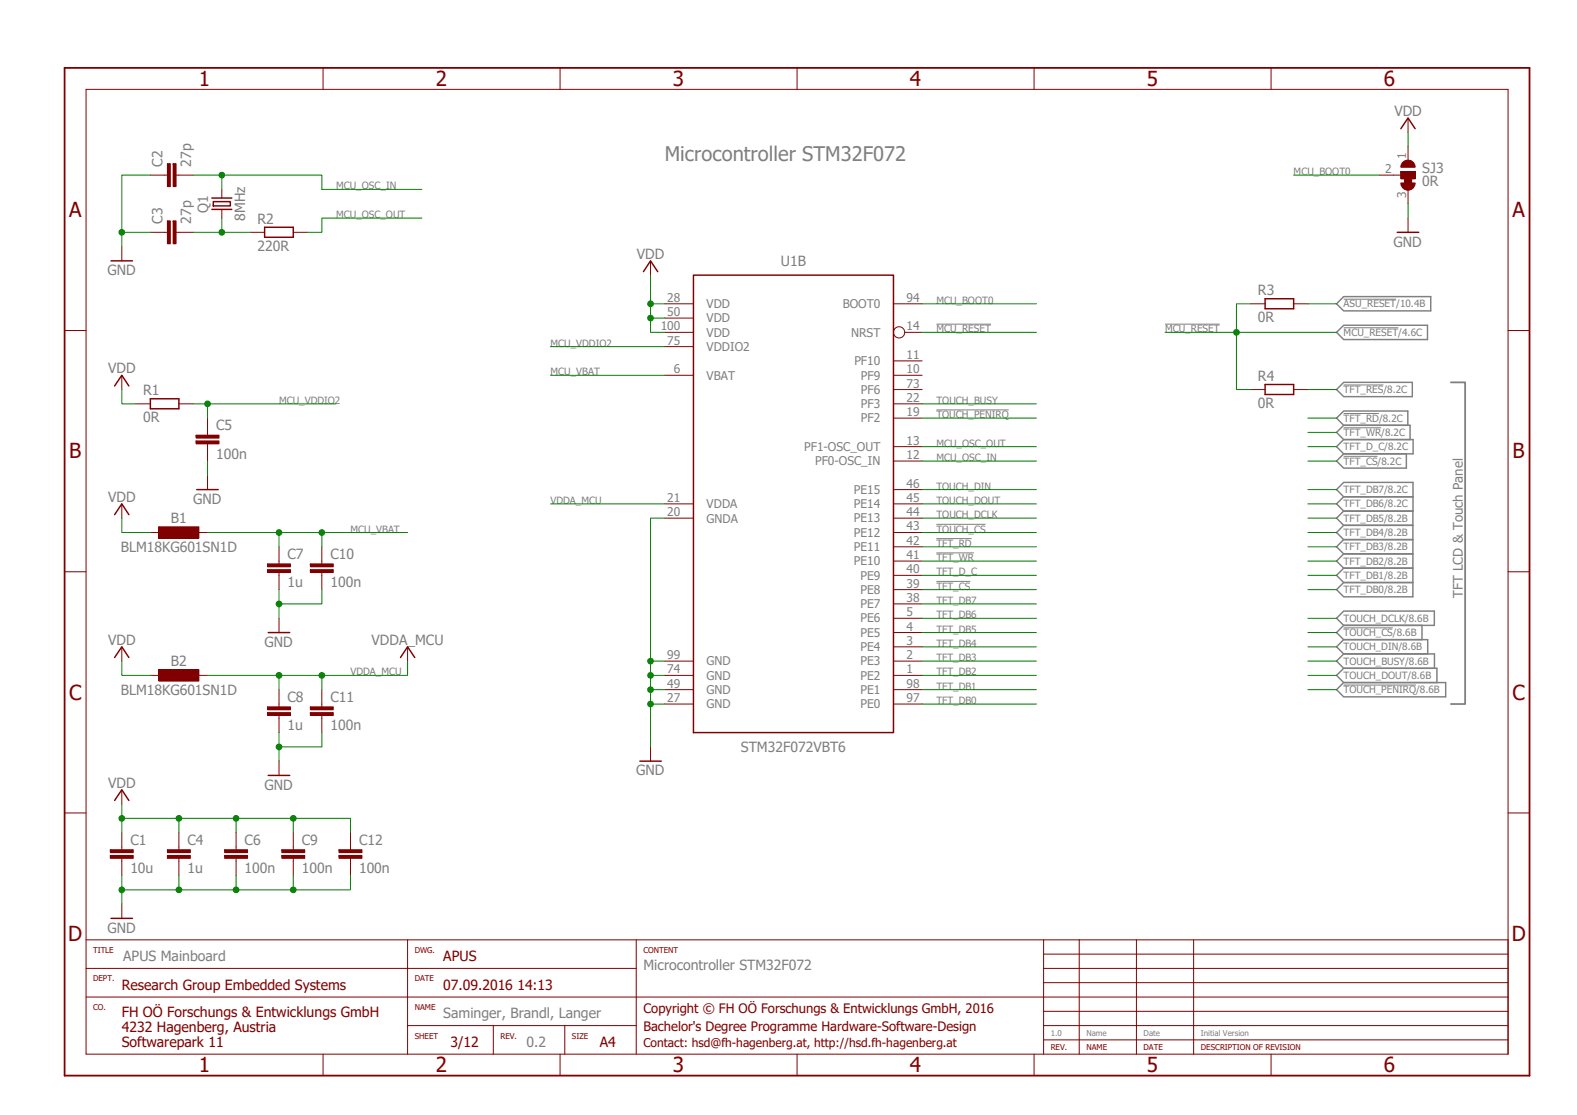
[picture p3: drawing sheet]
<svg xmlns="http://www.w3.org/2000/svg" width="297mm" height="210mm" viewBox="0 0 297 210" stroke-linecap="round" stroke-linejoin="round" font-family="sans-serif">
<path d="M11.6 12.5l276.8 190.6M288.4 12.5l-276.8 190.6" fill="none" stroke="#fff" stroke-width=".19"/>
<path d="M273.3 72h2.7v60.6h-2.7" fill="none" stroke="#808080" stroke-width=".34"/>
<g fill="none" stroke="#808080" stroke-width=".28">
<path d="M253.1 55.9h16.4v2.6h-16.4l-1.3-1.3zM251.8 62.6l1.3-1.3h15.8v2.6h-15.8zM251.8 78.7l1.3-1.3h12.1v2.7h-12.1zM253.1 72h12.9v2.7h-12.9l-1.3-1.3zM251.8 84.1l1.3-1.3h13.1v2.7h-13.1zM251.8 81.4l1.3-1.3h12.5v2.7h-12.5zM253.1 90.8h13v21.6h-13l-1.3-1.4 1.3-1.3h13h-13l-1.3-1.3 1.3-1.4h13h-13l-1.3-1.3 1.3-1.4h13h-13l-1.3-1.3 1.3-1.4h13h-13l-1.3-1.3 1.3-1.4h13h-13l-1.3-1.3 1.3-1.4h13h-13l-1.3-1.3 1.3-1.3h13h-13l-1.3-1.4zM253.1 85.5h11.8v2.7h-11.8l-1.3-1.4zM253.1 115.1h17.1v2.7h-17.1l-1.3-1.4zM253.1 117.8h14.7v2.7h-14.7l-1.3-1.4zM251.8 127.2l1.3-1.3h17.6v2.6h-17.6zM251.8 129.9l1.3-1.4h19.2v2.7h-19.2z"/>
<path d="M253.1 120.5h15.8v2.6h-15.8l-1.3-1.3zM253.1 123.1h17.1v2.8h-17.1l-1.3-1.4z"/>
</g>
<g fill="none" stroke="#808080" stroke-width=".19">
<path d="M253.1 56.3h9.9M176.4 61h10.3M176.4 77.2h13.6M219.5 61h10.2M253.1 61.7h10.3M253.1 77.9h6.6M253.1 72.5h7.5M176.4 98.7h9.2M253.1 85.9h6.4M253.1 80.6h7.1M176.4 109.5h6.4M176.4 104.1h7"/>
<path d="M176.4 101.4h6.6M253.1 118.2h9.3M253.1 129h13.6"/>
</g>
<path d="M20.9 49.1h4.1M49.8 42.8h5.4v1.9h-5.4z" fill="none" stroke="#800000" stroke-width=".28"/>
<path d="M22.9 46.4v2.7M47.2 43.8h2.6M55.2 43.8h2.7M52.6 132.6v.5M52.6 134.7v.6" fill="none" stroke="#800000" stroke-width=".19"/>
<path d="M50.4 134.2h4.3v.5h-4.3z" fill="#800000"/>
<path d="M50.4 134.2h4.3v.5h-4.3zM50.4 134.2h.1" fill="none" stroke="#800000" stroke-width=".19"/>
<path d="M50.4 133.1h4.3v.6h-4.3z" fill="#800000"/>
<path d="M50.4 133.1h4.3v.6h-4.3zM50.4 133.1h.1M52.6 129.9v2.7M52.6 135.3v2.7M60.6 132.6v.5M60.6 134.7v.6" fill="none" stroke="#800000" stroke-width=".19"/>
<path d="M58.5 134.2h4.3v.5h-4.3z" fill="#800000"/>
<path d="M58.5 134.2h4.3v.5h-4.3zM58.5 134.2h.1" fill="none" stroke="#800000" stroke-width=".19"/>
<path d="M58.5 133.1h4.3v.6h-4.3z" fill="#800000"/>
<path d="M52.6 105.7v.5M52.6 107.8v.6M58.5 133.1h4.3v.6h-4.3zM58.5 133.1h.1M60.6 129.9v2.7M60.6 135.3v2.7M52.6 143.3v2.7" fill="none" stroke="#800000" stroke-width=".19"/>
<path d="M50.5 146h4.1" fill="none" stroke="#800000" stroke-width=".28"/>
<path d="M50.4 107.3h4.3v.5h-4.3z" fill="#800000"/>
<path d="M50.4 107.3h4.3v.5h-4.3zM50.4 107.3h.1" fill="none" stroke="#800000" stroke-width=".19"/>
<path d="M50.4 106.2h4.3v.5h-4.3z" fill="#800000"/>
<path d="M50.4 106.2h4.3v.5h-4.3zM50.4 106.2h.1M52.6 103v2.7M52.6 108.4v2.6M60.6 105.7v.5M60.6 107.8v.6" fill="none" stroke="#800000" stroke-width=".19"/>
<path d="M58.5 107.3h4.3v.5h-4.3z" fill="#800000"/>
<path d="M58.5 107.3h4.3v.5h-4.3zM58.5 107.3h.1" fill="none" stroke="#800000" stroke-width=".19"/>
<path d="M58.5 106.2h4.3v.5h-4.3z" fill="#800000"/>
<path d="M22.9 94.9v2.7M52.6 116.4v2.7M58.5 106.2h4.3v.5h-4.3zM58.5 106.2h.1M60.6 103v2.7M60.6 108.4v2.6M22.9 121.8v2.7M22.9 148.7v2.7M22.9 159.5v.5M22.9 161.6v.6M22.9 170.3v2.7" fill="none" stroke="#800000" stroke-width=".19"/>
<path d="M21.6 96.9l1.3-2 1.4 2M50.5 119.1h4.1M21.6 123.8l1.3-2 1.4 2M21.6 150.7l1.3-2 1.4 2M20.9 173h4.1" fill="none" stroke="#800000" stroke-width=".28"/>
<path d="M20.8 161.1h4.3v.5h-4.3z" fill="#800000"/>
<path d="M20.8 161.1h4.3v.5h-4.3zM20.8 161.1h.1" fill="none" stroke="#800000" stroke-width=".19"/>
<path d="M20.8 160h4.3v.6h-4.3z" fill="#800000"/>
<path d="M22.9 156.8v2.7M33.7 159.5v.5M20.8 160h4.3v.6h-4.3zM20.8 160h.1M22.9 162.2v2.7M33.7 161.6v.6" fill="none" stroke="#800000" stroke-width=".19"/>
<path d="M31.5 161.1h4.4v.5h-4.4z" fill="#800000"/>
<path d="M31.5 161.1h4.4v.5h-4.4zM31.5 161.1h.1" fill="none" stroke="#800000" stroke-width=".19"/>
<path d="M31.5 160h4.4v.6h-4.4z" fill="#800000"/>
<path d="M22.9 70.7v2.7M25.6 76.1h2.7M33.7 76.1h2.7M33.7 156.8v2.7M44.5 159.5v.5M31.5 160h4.4v.6h-4.4zM31.5 160h.1M33.7 162.2v2.7M44.5 161.6v.6" fill="none" stroke="#800000" stroke-width=".19"/>
<path d="M21.6 72.7l1.3-2 1.4 2M28.3 75.1h5.4v1.9h-5.4z" fill="none" stroke="#800000" stroke-width=".28"/>
<path d="M42.3 161.1h4.3v.5h-4.3z" fill="#800000"/>
<path d="M42.3 161.1h4.3v.5h-4.3zM42.3 161.1h.1" fill="none" stroke="#800000" stroke-width=".19"/>
<path d="M42.3 160h4.3v.6h-4.3z" fill="#800000"/>
<path d="M39.1 81.4v.6M39.1 83.6v.5M44.5 156.8v2.7M42.3 160h4.3v.6h-4.3zM42.3 160h.1M44.5 162.2v2.7" fill="none" stroke="#800000" stroke-width=".19"/>
<path d="M36.9 83h4.4v.6h-4.4z" fill="#800000"/>
<path d="M36.9 83h4.4v.6h-4.4zM36.9 83h.1" fill="none" stroke="#800000" stroke-width=".19"/>
<path d="M36.9 82h4.4v.5h-4.4z" fill="#800000"/>
<path d="M39.1 78.7v2.7M36.9 82h4.4v.5h-4.4zM36.9 82h.1M39.1 84.1v2.7M55.2 159.5v.5M55.2 161.6v.6" fill="none" stroke="#800000" stroke-width=".19"/>
<path d="M53.1 161.1h4.3v.5h-4.3z" fill="#800000"/>
<path d="M53.1 161.1h4.3v.5h-4.3zM53.1 161.1h.1" fill="none" stroke="#800000" stroke-width=".19"/>
<path d="M53.1 160h4.3v.6h-4.3z" fill="#800000"/>
<path d="M55.2 156.8v2.7M66 159.5v.5M53.1 160h4.3v.6h-4.3zM53.1 160h.1M55.2 162.2v2.7M66 161.6v.6" fill="none" stroke="#800000" stroke-width=".19"/>
<path d="M63.9 161.1h4.3v.5h-4.3z" fill="#800000"/>
<path d="M63.9 161.1h4.3v.5h-4.3zM63.9 161.1h.1" fill="none" stroke="#800000" stroke-width=".19"/>
<path d="M63.9 160h4.3v.6h-4.3z" fill="#800000"/>
<path d="M39.1 89.5v2.7M66 156.8v2.7M63.9 160h4.3v.6h-4.3zM63.9 160h.1M66 162.2v2.7" fill="none" stroke="#800000" stroke-width=".19"/>
<path d="M37.1 92.2h4" fill="none" stroke="#800000" stroke-width=".28"/>
<path d="M263.9 34.5h2.6a1.34 1.34 0 0 1-1.3 1.3 1.34 1.34 0 0 1-1.3-1.3z" fill-rule="evenodd" fill="#800000"/>
<path d="M263.9 34.5h2.6a1.34 1.34 0 0 1-1.3 1.3 1.34 1.34 0 0 1-1.3-1.3z" fill="none" stroke="#800000" stroke-width=".19"/>
<path d="M264.3 30.5a1.35 1.35 0 0 1 1.5-.2 1.35 1.35 0 0 1 .7 1.2h-2.6l.1-.7z" fill-rule="evenodd" fill="#800000"/>
<path d="M262.5 33h1.4M263.9 32.3h2.6v1.4h-2.6zM264.3 30.5a1.35 1.35 0 0 1 1.5-.2 1.35 1.35 0 0 1 .7 1.2h-2.6l.1-.7z" fill="none" stroke="#800000" stroke-width=".19"/>
<path d="M263.9 32.3h2.7v1.4h-2.7z" fill="#800000"/>
<path d="M259.8 33h2.7M263.9 32.3h2.7v1.4h-2.7zM263.9 32.3h.1M265.2 27.6v2.7M265.2 35.7v2.7" fill="none" stroke="#800000" stroke-width=".19"/>
<path d="M264.5 32.7h1.4v2.7h-1.4z" fill="#800000"/>
<path d="M31 33h.6M33.2 33h.5M264.5 32.7h1.4v2.7h-1.4zM264.5 32.7h.1M265.2 22.2v2.7M265.2 41.1v2.7" fill="none" stroke="#800000" stroke-width=".19"/>
<path d="M263.9 24.2l1.3-2 1.3 2M263.2 43.8h4" fill="none" stroke="#800000" stroke-width=".28"/>
<path d="M32.6 30.8h.6v4.3h-.6z" fill="#800000"/>
<path d="M32.6 30.8h.6v4.3h-.6zM32.6 30.8h.1" fill="none" stroke="#800000" stroke-width=".19"/>
<path d="M31.5 30.8h.6v4.3h-.6z" fill="#800000"/>
<path d="M28.3 33h2.7M31.5 30.8h.6v4.3h-.6zM31.5 30.8h.1M33.7 33h2.7M31 43.8h.6M33.2 43.8h.5" fill="none" stroke="#800000" stroke-width=".19"/>
<path d="M32.6 41.6h.6v4.3h-.6z" fill="#800000"/>
<path d="M32.6 41.6h.6v4.3h-.6zM32.6 41.6h.1" fill="none" stroke="#800000" stroke-width=".19"/>
<path d="M31.5 41.6h.6v4.3h-.6z" fill="#800000"/>
<g fill="none" stroke="#800000" stroke-width=".19">
<path d="M41.8 35.7v1.6M41.8 39.4v1.7M28.3 43.8h2.7M31.5 41.6h.6v4.3h-.6zM31.5 41.6h.1M33.7 43.8h2.7M122.5 49.1v2.7M235.6 57.2h2.7M243.7 57.2h2.7M235.6 73.4h2.7M243.7 73.4h2.7M76.8 121.8v2.7"/>
<path d="M122.5 140.7v2.6"/>
</g>
<path d="M39.9 37.3h3.8M39.9 39.4h3.8M40.2 38h3.2v.8h-3.2zM121.2 51.2l1.3-2.1 1.4 2.1M238.3 56.3h5.4v1.8h-5.4zM238.3 72.4h5.4v1.9h-5.4zM75.4 123.8l1.4-2 1.3 2M120.5 143.3h4.1" fill="none" stroke="#800000" stroke-width=".28"/>
<path d="M29.9 99.2h7.6v2.2h-7.6z" fill="#800000"/>
<path d="M29.9 99.2h7.6v2.2h-7.6zM29.9 99.2h.1M28.3 100.3h2.7M36.4 100.3h2.7" fill="none" stroke="#800000" stroke-width=".19"/>
<path d="M29.9 126.1h7.6v2.2h-7.6z" fill="#800000"/>
<g fill="none" stroke="#800000" stroke-width=".19">
<path d="M16.2 16.8h267.9v181.7h-267.9zM60.9 12.8v4M105.5 12.8v4M150.1 12.8v4M194.8 12.8v4M239.4 12.8v4M125.2 57.2h5.4M125.2 59.9h5.4M168.3 57.2h5.4M12.2 62.3h4M125.2 62.6h5.4M125.2 70.7h5.4"/>
<path d="M125.2 65.3h5.4M168.3 70.7h5.4M168.3 78.7h5.4M168.3 76.1h5.4M168.3 73.4h5.4M168.3 68h5.4M170.4 62.6h3.3M284.1 62.3h4M125.2 94.9h5.4M125.2 97.6h5.4M168.3 94.9h5.4M168.3 97.6h5.4"/>
<path d="M168.3 92.2h5.4M168.3 86.8h5.4M168.3 84.1h5.4M12.2 107.7h4M168.3 119.1h5.4M168.3 116.4h5.4M168.3 113.7h5.4M168.3 111h5.4M168.3 108.4h5.4M168.3 105.7h5.4M168.3 103h5.4M168.3 100.3h5.4"/>
<path d="M284.1 107.7h4M28.3 127.2h2.7M29.9 126.1h7.6v2.2h-7.6zM29.9 126.1h.1M36.4 127.2h2.7M125.2 127.2h5.4M125.2 132.6h5.4M125.2 124.5h5.4M125.2 129.9h5.4M168.3 127.2h5.4M168.3 132.6h5.4M168.3 124.5h5.4"/>
<path d="M168.3 129.9h5.4M168.3 121.8h5.4M12.2 153.1h4M284.1 153.1h4M16.2 177h180.4M76.8 177v21.5M119.8 177v21.5M196.6 179.7h87.5M203.3 177h80.8v21.5M203.3 177v21.5M203.3 177h-6.7v21.5M214.1 177v21.5"/>
<path d="M224.8 177v21.5M16.2 182.4h103.6M16.2 187.8h267.9M60.9 198.5v4.1M76.8 193.1h16.1M92.9 193.1h26.9M92.9 193.1v5.4M105.5 198.5v4.1M106.4 193.1v5.4M150.1 198.5v4.1M194.8 198.5v4.1M196.6 182.4h87.5"/>
<path d="M196.6 193.1h87.5M196.6 195.8h87.5M196.6 190.5h87.5M196.6 185.1h87.5M239.4 198.5v4.1"/>
<circle cx="169.3" cy="62.6" r="1.06"/>
</g>
<path d="M130.6 51.8h37.7v86.2h-37.7z" fill="none" stroke="#800000" stroke-width=".28"/>
<path d="M12.2 12.8h275.9v189.8h-275.9z" fill="none" stroke="#800000" stroke-width=".34"/>
<path d="M28.3 33h-5.4v10.8h5.4M22.9 43.8v2.6" fill="none" stroke="#008000" stroke-width=".19"/>
<circle cx="22.9" cy="43.8" r=".53" fill="#008000"/>
<g fill="none" stroke="#008000" stroke-width=".19">
<path d="M52.6 138v5.3M60.6 138v2.7h-8"/>
<circle cx="22.9" cy="43.8" r=".53"/>
</g>
<circle cx="52.6" cy="140.7" r=".53" fill="#008000"/>
<g fill="none" stroke="#008000" stroke-width=".19">
<path d="M52.6 111v2.7h8v-2.7M52.6 113.7v2.7"/>
<circle cx="52.6" cy="140.7" r=".53"/>
</g>
<circle cx="52.6" cy="113.7" r=".53" fill="#008000"/>
<g fill="none" stroke="#008000" stroke-width=".19">
<path d="M22.9 164.9v5.4M33.7 164.9v2.7h-10.8M44.5 164.9v2.7h-10.8M55.2 164.9v2.7h-10.7M66 164.9v2.7h-10.8"/>
<circle cx="52.6" cy="113.7" r=".53"/>
</g>
<circle cx="22.9" cy="167.6" r=".53" fill="#008000"/>
<circle cx="22.9" cy="167.6" r=".53" fill="none" stroke="#008000" stroke-width=".19"/>
<circle cx="33.7" cy="167.6" r=".53" fill="#008000"/>
<circle cx="33.7" cy="167.6" r=".53" fill="none" stroke="#008000" stroke-width=".19"/>
<circle cx="44.5" cy="167.6" r=".53" fill="#008000"/>
<circle cx="44.5" cy="167.6" r=".53" fill="none" stroke="#008000" stroke-width=".19"/>
<circle cx="55.2" cy="167.6" r=".53" fill="#008000"/>
<g fill="none" stroke="#008000" stroke-width=".19">
<path d="M265.2 38.4v2.7M39.1 86.8v2.7M125.2 132.6h-2.7v8.1M125.2 129.9h-2.7v2.7"/>
<circle cx="55.2" cy="167.6" r=".53"/>
</g>
<circle cx="122.5" cy="132.6" r=".53" fill="#008000"/>
<g fill="none" stroke="#008000" stroke-width=".19">
<path d="M125.2 127.2h-2.7v2.7"/>
<circle cx="122.5" cy="132.6" r=".53"/>
</g>
<circle cx="122.5" cy="129.9" r=".53" fill="#008000"/>
<g fill="none" stroke="#008000" stroke-width=".19">
<path d="M125.2 124.5h-2.7v2.7"/>
<circle cx="122.5" cy="129.9" r=".53"/>
</g>
<circle cx="122.5" cy="127.2" r=".53" fill="#008000"/>
<g fill="none" stroke="#008000" stroke-width=".19">
<path d="M125.2 97.6h-2.7v26.9"/>
<circle cx="122.5" cy="127.2" r=".53"/>
</g>
<circle cx="122.5" cy="124.5" r=".53" fill="#008000"/>
<g fill="none" stroke="#008000" stroke-width=".19">
<path d="M36.4 43.8h5.4M41.8 41.1v2.7h5.4"/>
<circle cx="122.5" cy="124.5" r=".53"/>
</g>
<circle cx="41.8" cy="43.8" r=".53" fill="#008000"/>
<g fill="none" stroke="#008000" stroke-width=".19">
<path d="M22.9 73.4v2.7h2.7M22.9 97.6v2.7h5.4M22.9 151.4v5.4M22.9 154.1h10.8M33.7 156.8v-2.7h10.8v2.7M44.5 154.1h10.7v2.7M55.2 154.1h10.8v2.7"/>
<circle cx="41.8" cy="43.8" r=".53"/>
</g>
<circle cx="22.9" cy="154.1" r=".53" fill="#008000"/>
<circle cx="22.9" cy="154.1" r=".53" fill="none" stroke="#008000" stroke-width=".19"/>
<circle cx="55.2" cy="154.1" r=".53" fill="#008000"/>
<circle cx="55.2" cy="154.1" r=".53" fill="none" stroke="#008000" stroke-width=".19"/>
<circle cx="44.5" cy="154.1" r=".53" fill="#008000"/>
<circle cx="44.5" cy="154.1" r=".53" fill="none" stroke="#008000" stroke-width=".19"/>
<circle cx="33.7" cy="154.1" r=".53" fill="#008000"/>
<g fill="none" stroke="#008000" stroke-width=".19">
<path d="M265.2 24.9v2.7M122.5 51.8v5.4h2.7M122.5 57.2v2.7h2.7"/>
<circle cx="33.7" cy="154.1" r=".53"/>
</g>
<circle cx="122.5" cy="57.2" r=".53" fill="#008000"/>
<g fill="none" stroke="#008000" stroke-width=".19">
<path d="M122.5 59.9v2.7h2.7"/>
<circle cx="122.5" cy="57.2" r=".53"/>
</g>
<circle cx="122.5" cy="59.9" r=".53" fill="#008000"/>
<g fill="none" stroke="#008000" stroke-width=".19">
<path d="M36.4 33h24.2v2.7M41.8 33v2.7M243.7 33h16.1M173.7 57.2h21.5M22.9 124.5v2.7h5.4"/>
<circle cx="122.5" cy="59.9" r=".53"/>
</g>
<circle cx="41.8" cy="33" r=".53" fill="#008000"/>
<g fill="none" stroke="#008000" stroke-width=".19">
<path d="M60.6 35.7h18.9M79.5 41.1h-18.9v2.7h-2.7M103.7 70.7h21.5M173.7 86.8h21.5M173.7 84.1h21.5M39.1 100.3h13.5v2.7M52.6 100.3h8v2.7"/>
<circle cx="41.8" cy="33" r=".53"/>
</g>
<circle cx="52.6" cy="100.3" r=".53" fill="#008000"/>
<circle cx="52.6" cy="100.3" r=".53" fill="none" stroke="#008000" stroke-width=".19"/>
<circle cx="60.6" cy="100.3" r=".53" fill="#008000"/>
<g fill="none" stroke="#008000" stroke-width=".19">
<path d="M60.6 100.3h16.2M60.6 127.2v2.7"/>
<circle cx="60.6" cy="100.3" r=".53"/>
</g>
<circle cx="60.6" cy="127.2" r=".53" fill="#008000"/>
<g fill="none" stroke="#008000" stroke-width=".19">
<path d="M39.1 127.2h21.5M52.6 127.2v2.7"/>
<circle cx="60.6" cy="127.2" r=".53"/>
</g>
<circle cx="52.6" cy="127.2" r=".53" fill="#008000"/>
<g fill="none" stroke="#008000" stroke-width=".19">
<path d="M246.4 57.2h5.4M36.4 76.1h26.9M39.1 76.1v2.6M103.7 65.3h21.5M103.7 94.9h21.5M76.8 124.5v2.7h-16.2"/>
<circle cx="52.6" cy="127.2" r=".53"/>
</g>
<circle cx="39.1" cy="76.1" r=".53" fill="#008000"/>
<g fill="none" stroke="#008000" stroke-width=".19">
<path d="M235.6 57.2h-2.7v5.4h18.9M173.7 62.6h21.5M219.5 62.6h13.4"/>
<circle cx="39.1" cy="76.1" r=".53"/>
</g>
<circle cx="232.9" cy="62.6" r=".53" fill="#008000"/>
<g fill="none" stroke="#008000" stroke-width=".19">
<path d="M173.7 78.7h21.5M173.7 76.1h21.5M232.9 62.6v10.8h2.7M246.4 78.7h5.4M246.4 73.4h5.4M173.7 97.6h21.5M173.7 94.9h21.5M173.7 92.2h21.5M246.4 97.6h5.4M246.4 94.9h5.4M246.4 92.2h5.4M246.4 86.8h5.4"/>
<path d="M246.4 84.1h5.4M246.4 81.4h5.4M173.7 111h21.5M173.7 108.4h21.5M173.7 105.7h21.5M173.7 103h21.5M173.7 100.3h21.5M173.7 119.1h21.5M173.7 116.4h21.5M173.7 113.7h21.5M246.4 111h5.4M246.4 108.4h5.4"/>
<path d="M246.4 105.7h5.4M246.4 103h5.4M246.4 100.3h5.4M246.4 119.1h5.4M246.4 116.4h5.4M173.7 132.6h21.5M173.7 129.9h21.5M173.7 127.2h21.5M173.7 124.5h21.5M173.7 121.8h21.5M246.4 129.9h5.4M246.4 127.2h5.4"/>
<path d="M246.4 124.5h5.4M246.4 121.8h5.4"/>
<circle cx="232.9" cy="62.6" r=".53"/>
</g>
<g font-size="3.9" fill="#800000">
<text x="37.5" y="16.2">1</text>
<text x="82.1" y="16.2">2</text>
<text x="126.7" y="16.2">3</text>
<text x="171.4" y="16.2">4</text>
<text x="216" y="16.2">5</text>
<text x="260.7" y="16.2">6</text>
<text x="13" y="40.9">A</text>
<text x="284.9" y="40.9">A</text>
<text x="13" y="86.3">B</text>
<text x="284.9" y="86.3">B</text>
<text x="13" y="131.8">C</text>
<text x="284.9" y="131.8">C</text>
<text x="12.9" y="177.2">D</text>
<text x="284.8" y="177.2">D</text>
<text x="37.5" y="201.9">1</text>
<text x="82.1" y="201.9">2</text>
<text x="126.7" y="201.9">3</text>
<text x="171.4" y="201.9">4</text>
<text x="216" y="201.9">5</text>
<text x="260.7" y="201.9">6</text>
</g>
<text font-size="3.8" fill="#808080" x="125.2" y="30.3">Microcontroller STM32F072</text>
<g font-size="2.6" fill="#808080">
<text x="262.6" y="21.8">VDD</text>
<text x="30.6" y="31.4" transform="rotate(-90 30.6 31.4)">C2</text>
<text x="36" y="31.4" transform="rotate(-90 36 31.4)">27p</text>
<text x="267.9" y="32.6">SJ3</text>
<text x="267.9" y="35">0R</text>
<text x="39.2" y="40" transform="rotate(-90 39.2 40)">Q1</text>
<text x="46.2" y="41.6" transform="rotate(-90 46.2 41.6)">8MHz</text>
<text x="30.6" y="42.1" transform="rotate(-90 30.6 42.1)">C3</text>
<text x="36" y="42.1" transform="rotate(-90 36 42.1)">27p</text>
<text x="48.5" y="42.2">R2</text>
<text x="48.5" y="47.2">220R</text>
<text x="262.5" y="46.4">GND</text>
<text x="20.3" y="51.8">GND</text>
<text x="119.9" y="48.7">VDD</text>
<text x="147.1" y="50.1">U1B</text>
<text x="236.9" y="55.6">R3</text>
<text x="236.9" y="60.7">0R</text>
<text x="20.4" y="70.3">VDD</text>
<text x="236.9" y="71.8">R4</text>
<text x="27" y="74.5">R1</text>
<text x="236.9" y="76.9">0R</text>
<text x="27" y="79.5">0R</text>
<text x="40.7" y="81">C5</text>
<text x="40.7" y="86.4">100n</text>
<text x="20.4" y="94.5">VDD</text>
<text x="36.4" y="94.9">GND</text>
<text x="32.2" y="98.6">B1</text>
<text x="22.8" y="103.9">BLM18KG601SN1D</text>
<text x="54.2" y="105.3">C7</text>
<text x="62.2" y="105.3">C10</text>
<text x="54.2" y="110.6">1u</text>
<text x="62.2" y="110.6">100n</text>
<text x="20.4" y="121.4">VDD</text>
<text x="32.2" y="125.5">B2</text>
<text x="49.8" y="121.8">GND</text>
<text x="70" y="121.4">VDDA_MCU</text>
<text x="22.8" y="130.8">BLM18KG601SN1D</text>
<text x="54.2" y="132.2">C8</text>
<text x="54.2" y="137.6">1u</text>
<text x="62.2" y="132.2">C11</text>
<text x="62.2" y="137.6">100n</text>
<text x="139.6" y="141.6">STM32F072VBT6</text>
<text x="20.4" y="148.3">VDD</text>
<text x="49.8" y="148.7">GND</text>
<text x="119.8" y="146">GND</text>
<text x="24.5" y="159.1">C1</text>
<text x="35.3" y="159.1">C4</text>
<text x="46.1" y="159.1">C6</text>
<text x="56.9" y="159.1">C9</text>
<text x="67.6" y="159.1">C12</text>
<text x="24.6" y="164.5">10u</text>
<text x="35.3" y="164.5">1u</text>
<text x="46.1" y="164.5">100n</text>
<text x="56.9" y="164.5">100n</text>
<text x="67.6" y="164.5">100n</text>
<text x="20.3" y="175.6">GND</text>
<text x="23.2" y="181">APUS Mainboard</text>
<text x="121.2" y="182.6">Microcontroller STM32F072</text>
<text x="83.5" y="191.8">Saminger, Brandl, Langer</text>
<text x="99.2" y="197.2">0.2</text>
</g>
<g font-size="2.6" fill="#800000">
<text x="83.5" y="181">APUS</text>
<text x="22.9" y="191.5">FH OÖ Forschungs &amp; Entwicklungs GmbH</text>
<text x="22.9" y="186.4">Research Group Embedded Systems</text>
<text x="83.5" y="186.4">07.09.2016 14:13</text>
<text x="22.9" y="194.4">4232 Hagenberg, Austria</text>
<text x="22.9" y="197.2">Softwarepark 11</text>
<text x="84.9" y="197.2">3/12</text>
<text x="113" y="197.2">A4</text>
</g>
<text font-size="2.5" fill="#808080" x="275.5" y="112.6" transform="rotate(-90 275.5 112.6)">TFT LCD &amp; Touch Panel</text>
<g font-size="2.5" fill="#800000">
<text x="121.2" y="190.9">Copyright © FH OÖ Forschungs &amp; Entwicklungs GmbH, 2016</text>
<text x="121.2" y="194.1">Bachelor's Degree Programme Hardware-Software-Design</text>
</g>
<g font-size="2.3" fill="#808080">
<text x="264.8" y="29.9" transform="rotate(-90 264.8 29.9)">1</text>
<text x="260.9" y="32.6">2</text>
<text x="264.8" y="37.3" transform="rotate(-90 264.8 37.3)">3</text>
<text x="125.7" y="59.5">50</text>
<text x="125.7" y="56.8">28</text>
<text x="133.1" y="58">VDD</text>
<text x="158.7" y="58">BOOT0</text>
<text x="170.8" y="56.8">94</text>
<text x="124.5" y="62.2">100</text>
<text x="125.7" y="64.9">75</text>
<text x="133.1" y="60.7">VDD</text>
<text x="133.1" y="63.4">VDD</text>
<text x="160.3" y="63.4">NRST</text>
<text x="170.8" y="62.2">14</text>
<text x="126.9" y="70.3">6</text>
<text x="133.1" y="71.5">VBAT</text>
<text x="133.1" y="66.1">VDDIO2</text>
<text x="160.9" y="68.8">PF10</text>
<text x="162.2" y="71.5">PF9</text>
<text x="170.8" y="70.3">10</text>
<text x="170.8" y="67.6">11</text>
<text x="162.2" y="76.9">PF3</text>
<text x="162.2" y="74.2">PF6</text>
<text x="170.8" y="75.7">22</text>
<text x="170.8" y="73">73</text>
<text x="162.2" y="79.5">PF2</text>
<text x="170.8" y="83.8">13</text>
<text x="170.8" y="78.4">19</text>
<text x="151.5" y="84.9">PF1-OSC_OUT</text>
<text x="153.5" y="87.6">PF0-OSC_IN</text>
<text x="170.8" y="86.4">12</text>
<text x="125.7" y="94.5">21</text>
<text x="133.1" y="95.7">VDDA</text>
<text x="160.8" y="95.7">PE14</text>
<text x="160.8" y="93">PE15</text>
<text x="170.8" y="94.5">45</text>
<text x="170.8" y="91.8">46</text>
<text x="125.7" y="97.2">20</text>
<text x="133.1" y="98.4">GNDA</text>
<text x="160.8" y="101.1">PE12</text>
<text x="160.8" y="98.4">PE13</text>
<text x="170.8" y="99.9">43</text>
<text x="170.8" y="97.2">44</text>
<text x="160.8" y="106.5">PE10</text>
<text x="160.8" y="103.8">PE11</text>
<text x="170.8" y="108">40</text>
<text x="170.8" y="105.3">41</text>
<text x="170.8" y="102.6">42</text>
<text x="162.1" y="111.8">PE8</text>
<text x="162.1" y="109.2">PE9</text>
<text x="170.8" y="113.4">38</text>
<text x="170.8" y="110.7">39</text>
<text x="162.1" y="119.9">PE5</text>
<text x="162.1" y="117.2">PE6</text>
<text x="162.1" y="114.5">PE7</text>
<text x="170.8" y="118.7">4</text>
<text x="170.8" y="116.1">5</text>
<text x="125.7" y="124.1">99</text>
<text x="133.1" y="125.3">GND</text>
<text x="162.1" y="125.3">PE3</text>
<text x="162.1" y="122.6">PE4</text>
<text x="170.8" y="124.1">2</text>
<text x="170.8" y="121.4">3</text>
<text x="125.7" y="126.8">74</text>
<text x="125.7" y="129.5">49</text>
<text x="133.1" y="128">GND</text>
<text x="133.1" y="130.7">GND</text>
<text x="162.1" y="130.7">PE1</text>
<text x="162.1" y="128">PE2</text>
<text x="170.8" y="129.5">98</text>
<text x="170.8" y="126.8">1</text>
<text x="125.7" y="132.2">27</text>
<text x="133.1" y="133.4">GND</text>
<text x="162.1" y="133.4">PE0</text>
<text x="170.8" y="132.2">97</text>
</g>
<text font-size="2.3" fill="#800000" x="121.2" y="197.2">Contact: hsd@fh-hagenberg.at, http://hsd.fh-hagenberg.at</text>
<g font-size="1.9" fill="#808080">
<text x="63.3" y="35.7">MCU_OSC_IN</text>
<text x="243.7" y="33">MCU_BOOT0</text>
<text x="63.3" y="41.1">MCU_OSC_OUT</text>
<text x="176.4" y="57.2">MCU_BOOT0</text>
<text x="253.1" y="57.9">ASU_RESET/10.4B</text>
<text x="103.7" y="65.3">MCU_VDDIO2</text>
<text x="176.4" y="62.6">MCU_RESET</text>
<text x="219.5" y="62.6">MCU_RESET</text>
<text x="253.1" y="63.3">MCU_RESET/4.6C</text>
<text x="103.7" y="70.7">MCU_VBAT</text>
<text x="52.6" y="76.1">MCU_VDDIO2</text>
<text x="176.4" y="76.1">TOUCH_BUSY</text>
<text x="253.1" y="74">TFT_RES/8.2C</text>
<text x="176.4" y="78.7">TOUCH_PENIRQ</text>
<text x="253.1" y="82.1">TFT_WR/8.2C</text>
<text x="253.1" y="79.4">TFT_RD/8.2C</text>
<text x="176.4" y="86.8">MCU_OSC_IN</text>
<text x="176.4" y="84.1">MCU_OSC_OUT</text>
<text x="253.1" y="87.5">TFT_CS/8.2C</text>
<text x="253.1" y="84.8">TFT_D_C/8.2C</text>
<text x="103.7" y="94.9">VDDA_MCU</text>
<text x="176.4" y="92.2">TOUCH_DIN</text>
<text x="176.4" y="94.9">TOUCH_DOUT</text>
<text x="253.1" y="95.6">TFT_DB6/8.2C</text>
<text x="253.1" y="92.9">TFT_DB7/8.2C</text>
<text x="66" y="100.3">MCU_VBAT</text>
<text x="176.4" y="100.3">TOUCH_CS</text>
<text x="176.4" y="97.6">TOUCH_DCLK</text>
<text x="253.1" y="100.9">TFT_DB4/8.2B</text>
<text x="253.1" y="98.3">TFT_DB5/8.2B</text>
<text x="176.4" y="105.7">TFT_WR</text>
<text x="176.4" y="103">TFT_RD</text>
<text x="253.1" y="106.3">TFT_DB2/8.2B</text>
<text x="253.1" y="103.7">TFT_DB3/8.2B</text>
<text x="176.4" y="111">TFT_CS</text>
<text x="176.4" y="113.7">TFT_DB7</text>
<text x="176.4" y="108.4">TFT_D_C</text>
<text x="253.1" y="111.7">TFT_DB0/8.2B</text>
<text x="253.1" y="109">TFT_DB1/8.2B</text>
<text x="176.4" y="119.1">TFT_DB5</text>
<text x="176.4" y="116.4">TFT_DB6</text>
<text x="253.1" y="117.1">TOUCH_DCLK/8.6B</text>
<text x="253.1" y="119.8">TOUCH_CS/8.6B</text>
<text x="176.4" y="124.5">TFT_DB3</text>
<text x="176.4" y="121.8">TFT_DB4</text>
<text x="253.1" y="122.5">TOUCH_DIN/8.6B</text>
<text x="253.1" y="125.2">TOUCH_BUSY/8.6B</text>
<text x="66" y="127.2">VDDA_MCU</text>
<text x="176.4" y="129.9">TFT_DB1</text>
<text x="176.4" y="127.2">TFT_DB2</text>
<text x="253.1" y="127.9">TOUCH_DOUT/8.6B</text>
<text x="253.1" y="130.6">TOUCH_PENIRQ/8.6B</text>
<text x="176.4" y="132.6">TFT_DB0</text>
</g>
<g font-size="1.5" fill="#800000">
<text x="17.5" y="179.4">TITLE</text>
<text x="78.1" y="179.4">DWG.</text>
<text x="121.2" y="179.4">CONTENT</text>
<text x="17.5" y="184.8">DEPT.</text>
<text x="78.1" y="184.8">DATE</text>
<text x="17.5" y="190.2">CO.</text>
<text x="78.1" y="190.2">NAME</text>
<text x="78.1" y="195.6">SHEET</text>
<text x="94.3" y="195.6">REV.</text>
<text x="107.7" y="195.6">SIZE</text>
<text x="197.9" y="197.7">REV.</text>
<text x="204.6" y="197.7">NAME</text>
<text x="215.4" y="197.7">DATE</text>
<text x="226.2" y="197.7">DESCRIPTION OF REVISION</text>
</g>
<g font-size="1.5" fill="#808080">
<text x="197.9" y="195">1.0</text>
<text x="204.6" y="195">Name</text>
<text x="215.4" y="195">Date</text>
<text x="226.2" y="195">Initial Version</text>
</g>
</svg>
